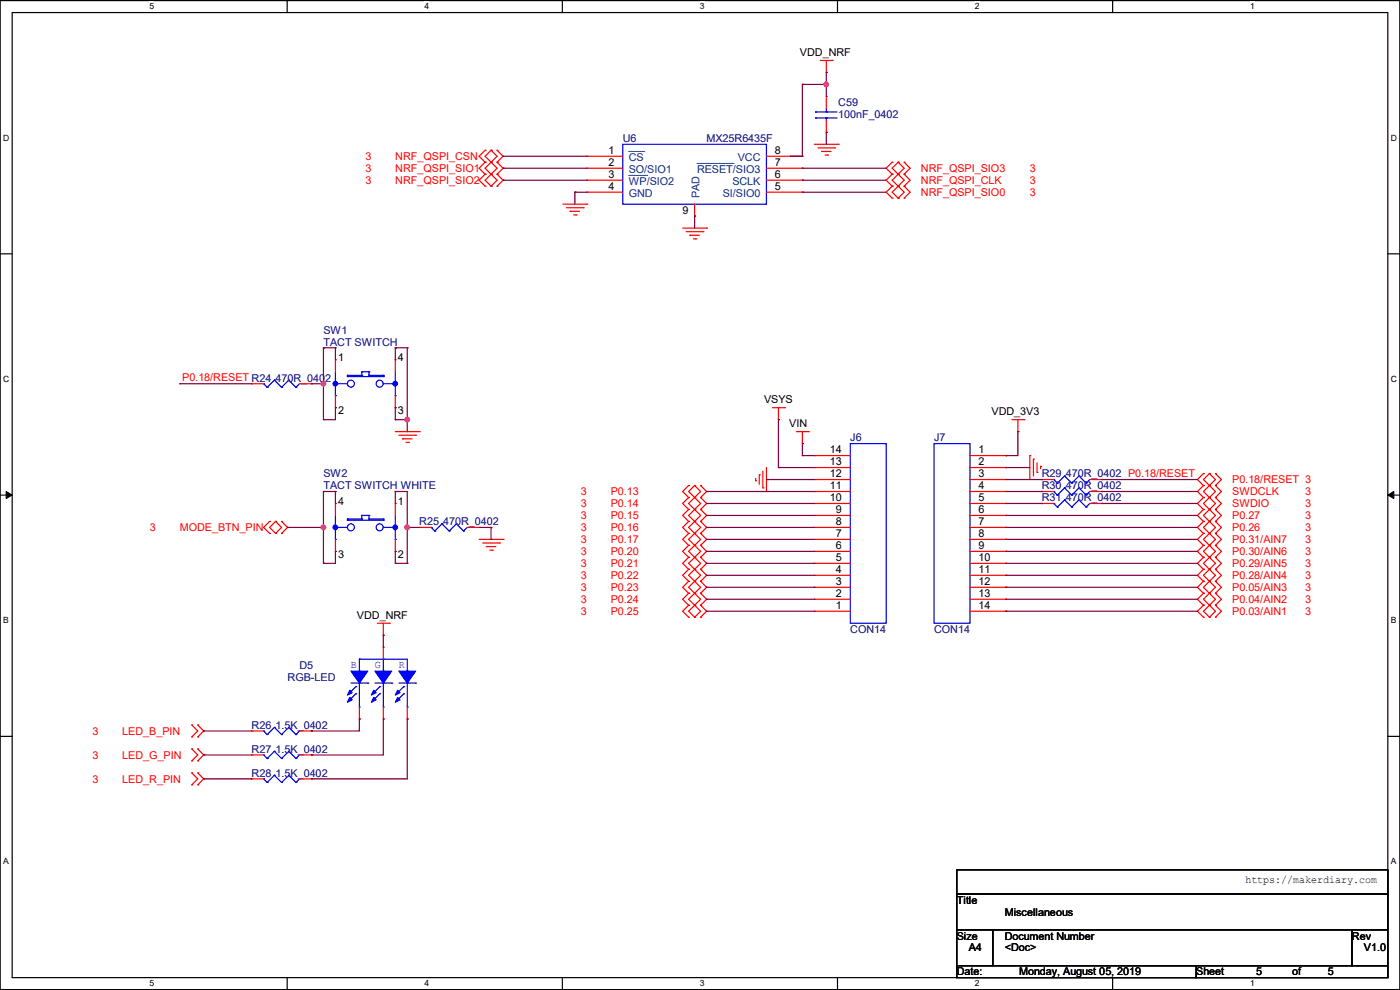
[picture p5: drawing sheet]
<svg xmlns="http://www.w3.org/2000/svg" width="297mm" height="210mm" viewBox="0 0 297 210" stroke-linecap="round" stroke-linejoin="round" font-family="sans-serif">
<path d="M0 .1h297v209.8h-297zM2.6 2.7h291.8v204.7h-291.8z" fill="none" stroke="#000" stroke-width=".25"/>
<g fill="#fff">
<path d="M31.7 .4h1v2h-1z"/>
<path d="M31.7 207.6h1v2h-1z"/>
</g>
<path d="M60.9 .1v2.6M60.9 207.4v2.5" fill="none" stroke="#000" stroke-width=".25"/>
<g fill="#fff">
<path d="M90.1 .4h1v2h-1z"/>
<path d="M90.1 207.6h1v2h-1z"/>
</g>
<path d="M119.3 .1v2.6M119.3 207.4v2.5" fill="none" stroke="#000" stroke-width=".25"/>
<g fill="#fff">
<path d="M148.5 .4h.9v2h-.9z"/>
<path d="M148.5 207.6h.9v2h-.9z"/>
</g>
<path d="M177.7 .1v2.6M177.7 207.4v2.5" fill="none" stroke="#000" stroke-width=".25"/>
<g fill="#fff">
<path d="M206.8 .4h1v2h-1z"/>
<path d="M206.8 207.6h1v2h-1z"/>
</g>
<path d="M236.1 .1v2.6M236.1 207.4v2.5" fill="none" stroke="#000" stroke-width=".25"/>
<g fill="#fff">
<path d="M265.2 .4h1v2h-1z"/>
<path d="M265.2 207.6h1v2h-1z"/>
<path d="M.7 28.2h1.2v2h-1.2z"/>
<path d="M295.1 28.2h1.2v2h-1.2z"/>
<path d="M.7 79.4h1.2v2h-1.2z"/>
<path d="M295.1 79.4h1.2v2h-1.2z"/>
</g>
<path d="M0 53.8h2.6M294.4 53.8h2.6" fill="none" stroke="#000" stroke-width=".25"/>
<g fill="#fff">
<path d="M.7 130.6h1.2v2h-1.2z"/>
<path d="M295.1 130.6h1.1v2h-1.1z"/>
</g>
<path d="M0 105h2.6M294.4 105h2.6" fill="none" stroke="#000" stroke-width=".25"/>
<path d="M1.3 104.3l1.3 .7-1.3 .7zM294.4 105l1.3-.7v1.4z" fill="#000" stroke="#000" stroke-width=".21"/>
<g fill="#fff">
<path d="M.7 181.8h1.2v2h-1.2z"/>
<path d="M295.1 181.8h1.1v2h-1.1z"/>
</g>
<path d="M0 156.2h2.6M294.4 156.2h2.6M203 184.5h91.4v5.1h-91.4zM203 189.6h91.4v7.6h-91.4zM203 197.2h7.6v7.7h-7.6zM210.6 197.2h76.2v7.7h-76.2zM286.8 197.2h7.6v7.7h-7.6zM203 204.9h50.8v2.5h-50.8zM253.8 204.9h40.6v2.5h-40.6z" fill="none" stroke="#000" stroke-width=".25"/>
<g fill="none" stroke="#f00" stroke-width=".25">
<path d="M174 12.8h2.6M175.3 15.4h.1M175.3 12.8v2.6M176.6 12.8h.1M102.9 31.9h.1M102.9 34.4h.1M102.9 37h.1M102.9 39.5h.1M102.9 31.9l-1.3 1.2 1.3 1.3M102.9 37l-1.3 1.2 1.3 1.3M102.9 34.4l-1.3 1.3 1.3 1.3M104.2 34.4h.1"/>
<path d="M104.2 31.9h.1M104.2 37h.1M104.2 39.5h.1M104.2 31.9l-1.3 1.2 2.6 2.6-2.6 2.5 1.3 1.3M104.2 31.9l1.3 1.2-2.6 2.6 2.6 2.5-1.3 1.3M105.5 31.9h.1M105.5 34.4h.1M105.5 37h.1M105.5 39.5h.1M105.5 37l1.2 1.2-1.2 1.3M105.5 31.9l1.2 1.2-1.2 1.3M105.5 34.4l1.2 1.3-1.2 1.3"/>
<path d="M124.5 33.1h.1M124.5 35.7h.1M124.5 38.2h.1M124.5 33.1h7.6M124.5 35.7h7.6M124.5 38.2h7.6M162.6 33.1h7.6M162.6 35.7h7.6M162.6 38.2h7.6M170.2 33.1h.1M170.2 35.7h.1M170.2 38.2h.1"/>
<path d="M172.8 30.6h5M173.5 31.4h3.6M174.3 32.1h.1M174.3 32.1h2M175 32.9h.6M175.3 28.1h.1M175.3 20.4h.1M175.3 20.4v2.6M175.3 25.5v2.6M175.6 32.9h.1M177.1 31.4h.1M177.8 30.6h.1"/>
<path d="M189.3 34.4h.1M189.3 37h.1M189.3 39.5h.1M189.3 34.4l-1.3 1.3 1.3 1.3M189.3 39.5l-1.3 1.3 1.3 1.2M189.3 37l-1.3 1.2 1.3 1.3M190.5 37h.1M190.5 34.4h.1M190.5 39.5h.1M190.5 34.4l-1.2 1.3 2.5 2.5-2.5 2.6 1.2 1.2M190.5 34.4l1.3 1.3-2.5 2.5 2.5 2.6-1.3 1.2M191.8 34.4h.1"/>
<path d="M191.8 37h.1M191.8 39.5h.1M191.8 39.5l1.3 1.3-1.3 1.2M191.8 34.4l1.3 1.3-1.3 1.3M191.8 37l1.3 1.2-1.3 1.3M119.4 43.3h5.1M120.2 44.1h3.5M120.9 44.8h.1M120.9 44.8h2.1M121.7 45.6h.5M122.2 45.6h.1M123.7 44.1h.1"/>
<path d="M124.5 43.3h.1M124.5 40.8h.1M124.5 40.8h7.6M144.8 48.4h5.1M145.6 49.1h3.5M146.3 49.9h.1M146.3 49.9h2.1M147.1 50.7h.5M147.4 45.8h.1M147.4 43.3v2.5M147.6 50.7h.1M149.1 49.1h.1"/>
<path d="M149.9 48.4h.1M162.6 40.8h7.6M170.2 40.8h.1M189.3 42h.1M190.5 42h.1M191.8 42h.1M71.2 76.3h.1M71.2 76.3v2.6M83.9 76.3h.1M83.9 76.3v2.6M53.4 81.4h.1M53.4 81.4h2.5"/>
<path d="M63.5 81.4h2.6M66.1 81.4h.1M71.2 86.5h.1M71.2 83.9v2.6M83.9 86.5h.1M83.9 91.6h5M83.9 83.9v2.6M84.6 92.3h3.6M85.4 93.1h.1M85.4 93.1h2M86.1 93.9h.6M86.7 93.9h.1"/>
<path d="M88.2 92.3h.1M88.9 91.6h.1M161.8 99.9v3.6M162.6 99.2v5.1M163.9 86.5h2.5M165.1 89h.1M165.1 86.5v2.5M166.4 86.5h.1M169 91.6h2.5M170.2 94.1h.1M170.2 91.6v2.5M171.5 91.6h.1"/>
<path d="M172.8 99.2h.1M172.8 96.6h.1M172.8 99.2h7.6M172.8 96.6h7.6M205.8 99.2h7.6M205.8 96.6h7.6M213.4 96.6h.1M213.4 99.2h.1M214.7 89h2.5M215.9 91.6h.1M215.9 89v2.6M217.2 89h.1"/>
<path d="M218.5 96.6h.1M218.5 96.6v5.1M219.2 97.4h.1M219.2 97.4v3.6M220 98.2v2M220.8 98.9h.1M220.8 98.9v.5M57.2 110.6h.1M57.2 113.2h.1M57.2 110.6l-1.3 1.3 1.3 1.3M58.5 113.2h.1M58.5 110.6h.1"/>
<path d="M58.5 110.6l-1.3 1.3 1.3 1.3M58.5 110.6l1.2 1.3-1.2 1.3M59.7 110.6h.1M59.7 113.2h.1M59.7 110.6l1.3 1.3-1.3 1.3M71.2 106.8h.1M71.2 117h.1M71.2 106.8v2.5M71.2 114.4v2.6M83.9 106.8h.1M83.9 117h.1M83.9 106.8v2.5"/>
<path d="M83.9 114.4v2.6M88.9 111.9h.1M88.9 111.9h2.6M99.1 111.9h2.5M101.6 111.9h.1M101.6 114.4h5.1M102.4 115.2h3.6M103.2 116h.1M103.2 116h2M103.9 116.7h.5M104.4 116.7h.1M106 115.2h.1"/>
<path d="M106.7 114.4h.1M146.1 118.2h.1M146.1 115.7h.1M146.1 113.2h.1M146.1 110.6h.1M146.1 108.1h.1M146.1 105.5h.1M146.1 103h.1M146.1 115.7l-1.3 1.3 1.3 1.2M146.1 118.2l-1.3 1.3 1.3 1.3M146.1 113.2l-1.3 1.2 1.3 1.3M146.1 110.6l-1.3 1.3 1.3 1.3"/>
<path d="M146.1 108.1l-1.3 1.2 1.3 1.3M146.1 105.5l-1.3 1.3 1.3 1.3M146.1 103l-1.3 1.3 1.3 1.2M147.4 118.2h.1M147.4 115.7h.1M147.4 113.2h.1M147.4 110.6h.1M147.4 108.1h.1M147.4 105.5h.1M147.4 103h.1M147.4 103l-1.3 1.3 2.5 2.5-2.5 2.5 2.5 2.6-2.5 2.5 2.5 2.6-2.5 2.5 2.5 2.5-2.5 2.6 2.5 2.5-2.5 2.6 1.3 1.2M147.4 103l1.2 1.3-2.5 2.5 2.5 2.5-2.5 2.6 2.5 2.5-2.5 2.6 2.5 2.5-2.5 2.5 2.5 2.6-2.5 2.5 2.5 2.6-1.2 1.2"/>
<path d="M148.6 118.2h.1M148.6 115.7h.1M148.6 113.2h.1M148.6 110.6h.1M148.6 108.1h.1M148.6 105.5h.1M148.6 103h.1M148.6 118.2l1.3 1.3-1.3 1.3M148.6 115.7l1.3 1.3-1.3 1.2M148.6 113.2l1.3 1.2-1.3 1.3M148.6 110.6l1.3 1.3-1.3 1.3M148.6 108.1l1.3 1.2-1.3 1.3"/>
<path d="M148.6 105.5l1.3 1.3-1.3 1.3M148.6 103l1.3 1.3-1.3 1.2M160.3 102h.1M160.3 101.5v.5M161.1 100.7h.1M161.1 100.7v2M161.8 103.5h.1M162.6 104.3h.1M172.8 119.5h.1M172.8 117h.1M172.8 114.4h.1M172.8 111.9h.1"/>
<path d="M172.8 109.3h.1M172.8 106.8h.1M172.8 104.3h.1M172.8 101.7h.1M172.8 114.4h7.6M172.8 106.8h7.6M172.8 101.7h7.6M172.8 119.5h7.6M172.8 117h7.6M172.8 111.9h7.6M172.8 109.3h7.6M172.8 104.3h7.6"/>
<path d="M205.8 114.4h7.6M205.8 106.8h7.6M205.8 101.7h7.6M205.8 119.5h7.6M205.8 117h7.6M205.8 111.9h7.6M205.8 109.3h7.6M205.8 104.3h7.6M213.4 101.7h.1M213.4 104.3h.1M213.4 106.8h.1M213.4 109.3h.1"/>
<path d="M213.4 111.9h.1M213.4 114.4h.1M213.4 117h.1M213.4 119.5h.1M220 100.2h.1M221 106.8h.1M221 101.7h.1M221 104.3h.1M221 106.8h2.6M221 101.7h2.6M221 104.3h2.6M231.2 106.8h2.5"/>
<path d="M231.2 101.7h2.5M231.2 104.3h2.5M233.7 106.8h.1M233.7 101.7h.1M233.7 104.3h.1M255.3 118.2h.1M255.3 115.7h.1M255.3 113.2h.1M255.3 110.6h.1M255.3 108.1h.1M255.3 105.5h.1M255.3 103h.1"/>
<path d="M255.3 100.5h.1M255.3 118.2l-1.3 1.3 1.3 1.3M255.3 113.2l-1.3 1.2 1.3 1.3M255.3 115.7l-1.3 1.3 1.3 1.2M255.3 110.6l-1.3 1.3 1.3 1.3M255.3 108.1l-1.3 1.2 1.3 1.3M255.3 105.5l-1.3 1.3 1.3 1.3M255.3 103l-1.3 1.3 1.3 1.2M255.3 100.5l-1.3 1.2 1.3 1.3M256.6 118.2h.1M256.6 115.7h.1M256.6 113.2h.1"/>
<path d="M256.6 110.6h.1M256.6 108.1h.1M256.6 105.5h.1M256.6 103h.1M256.6 100.5h.1M256.6 100.5l1.3 1.2-2.6 2.6 2.6 2.5-2.6 2.5 2.6 2.6-2.6 2.5 2.6 2.6-2.6 2.5 2.6 2.5-2.6 2.6 2.6 2.5-2.6 2.6 1.3 1.2M256.6 100.5l-1.3 1.2 2.6 2.6-2.6 2.5 2.6 2.5-2.6 2.6 2.6 2.5-2.6 2.6 2.6 2.5-2.6 2.5 2.6 2.6-2.6 2.5 2.6 2.6-1.3 1.2M257.9 118.2h.1M257.9 115.7h.1M257.9 113.2h.1M257.9 110.6h.1M257.9 108.1h.1"/>
<path d="M257.9 105.5h.1M257.9 103h.1M257.9 100.5h.1M257.9 118.2l1.2 1.3-1.2 1.3M257.9 115.7l1.2 1.3-1.2 1.2M257.9 113.2l1.2 1.2-1.2 1.3M257.9 110.6l1.2 1.3-1.2 1.3M257.9 108.1l1.2 1.2-1.2 1.3M257.9 105.5l1.2 1.3-1.2 1.3M257.9 103l1.2 1.3-1.2 1.2M257.9 100.5l1.2 1.2-1.2 1.3M80.1 132.2h2.5"/>
<path d="M81.3 134.7h.1M81.3 137.3h.1M81.3 132.2v2.5M81.3 137.3v2.5M82.6 132.2h.1M146.1 128.4h.1M146.1 130.9h.1M146.1 125.9h.1M146.1 123.3h.1M146.1 120.8h.1M146.1 128.4l-1.3 1.3 1.3 1.2M146.1 123.3l-1.3 1.3 1.3 1.3"/>
<path d="M146.1 125.9l-1.3 1.2 1.3 1.3M146.1 120.8l-1.3 1.2 1.3 1.3M147.4 130.9h.1M147.4 128.4h.1M147.4 125.9h.1M147.4 123.3h.1M147.4 120.8h.1M148.6 128.4h.1M148.6 130.9h.1M148.6 125.9h.1M148.6 123.3h.1M148.6 120.8h.1"/>
<path d="M148.6 123.3l1.3 1.3-1.3 1.3M148.6 128.4l1.3 1.3-1.3 1.2M148.6 120.8l1.3 1.2-1.3 1.3M148.6 125.9l1.3 1.2-1.3 1.3M172.8 129.7h.1M172.8 127.1h.1M172.8 124.6h.1M172.8 122h.1M172.8 129.7h7.6M172.8 127.1h7.6M172.8 124.6h7.6M172.8 122h7.6"/>
<path d="M205.8 129.7h7.6M205.8 127.1h7.6M205.8 124.6h7.6M205.8 122h7.6M213.4 122h.1M213.4 124.6h.1M213.4 127.1h.1M213.4 129.7h.1M255.3 128.4h.1M255.3 130.9h.1M255.3 125.9h.1M255.3 123.3h.1"/>
<path d="M255.3 120.8h.1M255.3 128.4l-1.3 1.3 1.3 1.2M255.3 123.3l-1.3 1.3 1.3 1.3M255.3 125.9l-1.3 1.2 1.3 1.3M255.3 120.8l-1.3 1.2 1.3 1.3M256.6 130.9h.1M256.6 128.4h.1M256.6 125.9h.1M256.6 123.3h.1M256.6 120.8h.1M257.9 128.4h.1M257.9 130.9h.1"/>
<path d="M257.9 125.9h.1M257.9 123.3h.1M257.9 120.8h.1M257.9 123.3l1.2 1.3-1.2 1.3M257.9 128.4l1.2 1.3-1.2 1.2M257.9 120.8l1.2 1.2-1.2 1.3M257.9 125.9l1.2 1.2-1.2 1.3M40.7 156.3h.1M40.7 153.8h.1M40.7 158.9h.1M40.7 153.8l1.3 1.3-1.3 1.2M40.7 158.9l1.3 1.2-1.3 1.3"/>
<path d="M42 153.8h.1M42 156.3h.1M42 158.9h.1M42 153.8l1.2 1.3-1.2 1.2M42 158.9l1.2 1.2-1.2 1.3M53.4 155.1h.1M53.4 155.1h2.5M63.5 155.1h2.6M66.1 155.1h.1M76.2 152.5h.1M76.2 150v2.5M81.3 152.5h.1"/>
<path d="M81.3 150v2.5M86.4 152.5h.1M86.4 150v2.5M40.7 161.4h.1M40.7 166.5h.1M40.7 164h.1M40.7 164l1.3 1.2-1.3 1.3M42 161.4h.1M42 164h.1M42 166.5h.1M42 164l1.2 1.2-1.2 1.3M53.4 165.2h.1"/>
<path d="M53.4 160.1h.1M53.4 165.2h2.5M53.4 160.1h2.5M63.5 165.2h2.6M63.5 160.1h2.6M66.1 165.2h.1M66.1 160.1h.1"/>
</g>
<g fill="none" stroke="#00f" stroke-width=".25">
<path d="M132.1 30.6h30.5v12.7h-30.5zM173 23.7h.1M173 25h.1M173 23.7h4.6M173 25h4.6M175.3 25h.1M175.3 23.7h.1M175.3 23v.7M175.3 25v.5M71.2 78.9v5M73.7 79.6h.1M73.7 79.9h.1"/>
<path d="M73.7 79.6v.3M73.7 79.9h7.6M73.7 79.6h3.1M76.8 78.9h.1M76.8 79.6h.1M76.8 78.9v.7M76.8 78.9h1.5M78.3 79.6h.1M78.3 78.9h.1M78.3 78.9v.7M78.3 79.6h3M81.3 79.9h.1"/>
<path d="M81.3 79.6h.1M81.3 79.6v.3M83.9 78.9v5M55.9 81.4h.1M55.9 81.4l.8 .8M56.7 82.2h.1M58.2 80.6h.1M58.2 80.6l1.5 1.6M58.2 80.6l-1.5 1.6M59.7 82.2h.1M61.3 80.6h.1M61.3 80.6l1.5 1.6"/>
<path d="M61.3 80.6l-1.6 1.6M62.8 82.2h.1M63.5 81.4l-.7 .8M71.2 81.4h.1M71.2 83.9h.1M71.2 81.4h2.5M81.3 81.4h2.6M83.9 81.4h.1M83.9 83.9h.1M180.4 94.1h7.6v38.1h-7.6zM198.2 94.1h7.6v38.1h-7.6zM71.2 111.9h.1"/>
<path d="M71.2 114.4h.1M71.2 111.9h2.5M71.2 109.3v5.1M73.7 110.4h.1M73.7 110.1h.1M73.7 110.4h7.6M73.7 110.1v.3M73.7 110.1h3.1M76.8 110.1h.1M76.8 109.3h.1M76.8 109.3v.8M76.8 109.3h1.5"/>
<path d="M78.3 109.3h.1M78.3 110.1h.1M78.3 110.1h3M78.3 109.3v.8M81.3 110.1h.1M81.3 110.4h.1M81.3 110.1v.3M81.3 111.9h2.6M83.9 111.9h.1M83.9 114.4h.1M83.9 109.3v5.1M91.5 111.9h.1"/>
<path d="M91.5 111.9l.7 .7M92.2 112.6h.1M93.8 111.1h.1M93.8 111.1l1.5 1.5M93.8 111.1l-1.6 1.5M95.3 112.6h.1M96.8 111.1h.1M96.8 111.1l1.5 1.5M96.8 111.1l-1.5 1.5M98.3 112.6h.1M99.1 111.9l-.8 .7M223.6 106.8h.1"/>
<path d="M223.6 101.7h.1M223.6 104.3h.1M223.6 106.8l.7 .8M223.6 101.7l.7 .8M223.6 104.3l.7 .7M224.3 107.6h.1M224.3 102.5h.1M224.3 105h.1M225.8 106h.1M225.8 101h.1M225.8 103.5h.1M225.8 106l1.6 1.6"/>
<path d="M225.8 106l-1.5 1.6M225.8 101l1.6 1.5M225.8 101l-1.5 1.5M225.8 103.5l1.6 1.5M225.8 103.5l-1.5 1.5M227.4 107.6h.1M227.4 102.5h.1M227.4 105h.1M228.9 106h.1M228.9 101h.1M228.9 103.5h.1M228.9 106l1.5 1.6"/>
<path d="M228.9 106l-1.5 1.6M228.9 101l1.5 1.5M228.9 101l-1.5 1.5M228.9 103.5l1.5 1.5M228.9 103.5l-1.5 1.5M230.4 107.6h.1M230.4 102.5h.1M230.4 105h.1M231.2 106.8l-.8 .8M231.2 101.7l-.8 .8M231.2 104.3l-.8 .7M76.2 139.8h.1"/>
<path d="M76.2 139.8h10.2v2.6M76.2 139.8v2.6M81.3 139.8h.1M81.3 139.8v2.6M55.9 155.1h.1M55.9 155.1l.8 .7M56.7 155.8h.1M58.2 154.3h.1M58.2 159.4h.1M58.2 154.3l1.5 1.5M58.2 154.3l-1.5 1.5M58.2 159.4l1.5 1.5"/>
<path d="M58.2 159.4l-1.5 1.5M59.7 155.8h.1M61.3 154.3h.1M61.3 159.4h.1M61.3 154.3l1.5 1.5M61.3 154.3l-1.6 1.5M61.3 159.4l1.5 1.5M61.3 159.4l-1.6 1.5M62.8 155.8h.1M63.5 155.1l-.7 .7M74.5 144.9h3.5M75.5 145.7h.1"/>
<path d="M75.5 147.2h.1M75.5 145.7l-1.5 1.5M75.5 147.2l-1.5 1.5M76.2 142.4h.1M76.2 150h.1M76.2 144.9v5.1M78 144.9h.1M79.5 144.9h3.6M80.6 145.7h.1M80.6 147.2h.1M80.6 145.7l-1.6 1.5M80.6 147.2l-1.6 1.5"/>
<path d="M81.3 142.4h.1M81.3 150h.1M81.3 144.9v5.1M83.1 144.9h.1M84.6 144.9h3.6M85.6 145.7h.1M85.6 147.2h.1M85.6 145.7l-1.5 1.5M85.6 147.2l-1.5 1.5M86.4 142.4h.1M86.4 150h.1M86.4 144.9v5.1"/>
<path d="M88.2 144.9h.1M55.9 165.2h.1M55.9 160.1h.1M55.9 165.2l.8 .8M55.9 160.1l.8 .8M56.7 166h.1M56.7 160.9h.1M58.2 164.5h.1M58.2 164.5l1.5 1.5M58.2 164.5l-1.5 1.5M59.7 166h.1M59.7 160.9h.1"/>
<path d="M61.3 164.5h.1M61.3 164.5l1.5 1.5M61.3 164.5l-1.6 1.5M62.8 166h.1M62.8 160.9h.1M63.5 165.2l-.7 .8M63.5 160.1l-.7 .8"/>
<circle cx="74.4" cy="81.4" r=".74"/>
<circle cx="80.5" cy="81.4" r=".74"/>
<circle cx="74.4" cy="111.9" r=".74"/>
<circle cx="80.5" cy="111.9" r=".74"/>
</g>
<g fill="#00f" stroke="#00f" stroke-width=".25">
<path d="M84.6 142.4h3.6l-1.8 2.5z" fill-rule="evenodd"/>
<path d="M84.4 148l.5 .5-1 .5z" fill-rule="evenodd"/>
<path d="M84.4 146.4l.5 .5-1 .5z" fill-rule="evenodd"/>
<path d="M79.3 146.4l.5 .5-1 .5z" fill-rule="evenodd"/>
<path d="M79.5 142.4h3.6l-1.8 2.5z" fill-rule="evenodd"/>
<path d="M79.3 148l.5 .5-1 .5z" fill-rule="evenodd"/>
<path d="M74.2 146.4l.5 .5-1 .5z" fill-rule="evenodd"/>
<path d="M74.5 142.4h3.5l-1.8 2.5z" fill-rule="evenodd"/>
<path d="M74.2 148l.5 .5-1 .5z" fill-rule="evenodd"/>
<circle cx="71.1" cy="111.9" r=".49"/>
<circle cx="83.8" cy="111.9" r=".49"/>
<circle cx="83.8" cy="81.4" r=".49"/>
<circle cx="71.1" cy="81.4" r=".49"/>
</g>
<path d="M133.4 32.1h3.2M133.4 37.2h3.8M136.6 32.1h.1M137.2 37.2h.1M147.9 34.7h7.6M155.5 34.7h.1" fill="none" stroke="#004080" stroke-width=".21"/>
<g fill="none" stroke="#800040" stroke-width=".25">
<path d="M170.2 17.9h.1M170.2 17.9v15.2h-2.5M170.2 17.9h5.1M175.3 17.9h.1M175.3 15.4h.1M175.3 15.4v5M106.7 33.1h.1M106.7 35.7h.1M106.7 38.2h.1M106.7 38.2h17.8M106.7 35.7h17.8M106.7 33.1h17.8"/>
<path d="M167.7 33.1h.1M170.2 38.2h.1M170.2 35.7h.1M170.2 38.2h17.8M170.2 35.7h17.8M175.3 28.1h.1M175.3 28.1v2.5M122 40.8h.1M122 40.8h2.5M122 40.8v2.5M147.4 45.8h.1M147.4 45.8v2.6"/>
<path d="M170.2 40.8h.1M170.2 40.8h17.8M68.6 73.8h.1M68.6 73.8v15.2M68.6 73.8h2.6M71.2 73.8h.1M71.2 73.8v2.5M83.9 73.8h.1M83.9 73.8v2.5M83.9 73.8h2.5M86.4 73.8h.1M86.4 73.8v17.8"/>
<path d="M38.1 81.4h.1M38.1 81.4h15.3M66.1 81.4h.1M66.1 81.4h2.5M68.6 81.4h.1M68.6 89h.1M71.2 86.5h.1M71.2 86.5v2.5h-2.6M83.9 86.5h.1M83.9 89h.1M83.9 86.5v2.5M83.9 89h2.5"/>
<path d="M86.4 89h.1M165.1 99.2h.1M165.1 89h.1M165.1 99.2h7.7M165.1 89v10.2M170.2 96.6h.1M170.2 94.1h.1M170.2 94.1v2.5M170.2 96.6h2.6M213.4 96.6h.1M213.4 99.2h.1M213.4 99.2h5.1"/>
<path d="M215.9 91.6h.1M215.9 91.6v5h-2.5M61 111.9h.1M61 111.9h7.6M68.6 104.3h.1M68.6 111.9h.1M68.6 119.5h.1M68.6 104.3h2.6M68.6 104.3v15.2M71.2 104.3h.1M71.2 117h.1M71.2 104.3v2.5"/>
<path d="M71.2 117v2.5h-2.6M83.9 104.3h.1M83.9 117h.1M83.9 119.5h.1M83.9 104.3h2.5v15.2M83.9 104.3v2.5M83.9 117v2.5M83.9 119.5h2.5M86.4 111.9h.1M86.4 119.5h.1M86.4 111.9h2.5M101.6 111.9h2.6"/>
<path d="M104.2 111.9h.1M104.2 114.4h.1M104.2 111.9v2.5M149.9 106.8h.1M149.9 109.3h.1M149.9 111.9h.1M149.9 114.4h.1M149.9 117h.1M149.9 119.5h.1M149.9 104.3h.1M149.9 104.3h22.9M149.9 106.8h22.9"/>
<path d="M149.9 119.5h22.9M149.9 109.3h22.9M149.9 111.9h22.9M149.9 114.4h22.9M149.9 117h22.9M162.6 101.7h.1M162.6 101.7h10.2M213.4 109.3h.1M213.4 111.9h.1M213.4 114.4h.1M213.4 117h.1M213.4 119.5h.1"/>
<path d="M213.4 101.7h7.6M213.4 104.3h7.6M213.4 106.8h7.6M213.4 119.5h40.6M213.4 109.3h40.6M213.4 111.9h40.6M213.4 114.4h40.6M213.4 117h40.6M221 101.7h.1M221 104.3h.1M221 106.8h.1M233.7 101.7h.1"/>
<path d="M233.7 104.3h.1M233.7 106.8h.1M233.7 101.7h20.3M233.7 104.3h20.3M233.7 106.8h20.3M81.3 134.7h.1M81.3 134.7v2.6M149.9 122h.1M149.9 124.6h.1M149.9 127.1h.1M149.9 129.7h.1M149.9 122h22.9"/>
<path d="M149.9 124.6h22.9M149.9 127.1h22.9M149.9 129.7h22.9M213.4 122h.1M213.4 124.6h.1M213.4 127.1h.1M213.4 129.7h.1M213.4 122h40.6M213.4 124.6h40.6M213.4 127.1h40.6M213.4 129.7h40.6M43.2 155.1h.1"/>
<path d="M43.2 155.1h10.2M66.1 155.1h.1M76.2 152.5h.1M76.2 152.5v2.6h-10.1M81.3 152.5h.1M81.3 152.5v7.6h-15.2M86.4 152.5h.1M86.4 152.5v12.7h-20.3M43.2 160.1h.1M43.2 165.2h.1M43.2 160.1h10.2M43.2 165.2h10.2"/>
<path d="M66.1 160.1h.1M66.1 165.2h.1"/>
</g>
<g fill="#f0f" stroke="#f0f" stroke-width=".25">
<circle cx="175.3" cy="17.9" r=".49"/>
<circle cx="86.4" cy="111.9" r=".49"/>
<circle cx="68.6" cy="111.9" r=".49"/>
<circle cx="86.4" cy="89" r=".49"/>
<circle cx="68.6" cy="81.4" r=".49"/>
</g>
<g font-size="2.3">
<text x="169.7" y="11.9">VDD_NRF</text>
<text x="129.1" y="32.6">1</text>
<text x="129.1" y="35.1">2</text>
<text x="164.4" y="32.6">8</text>
<text x="164.4" y="35.1">7</text>
<text x="129.1" y="37.7">3</text>
<text x="129.1" y="40.2">4</text>
<text x="164.4" y="37.7">6</text>
<text x="164.4" y="40.2">5</text>
<text x="144.8" y="45.4">9</text>
<text x="71.7" y="76.6">1</text>
<text x="84.4" y="76.6">4</text>
<text x="71.7" y="87.8">2</text>
<text x="84.4" y="87.8">3</text>
<text x="162.1" y="85.5">VSYS</text>
<text x="210.4" y="88.1">VDD_3V3</text>
<text x="167.4" y="90.6">VIN</text>
<text x="176.1" y="101.2">12</text>
<text x="176.1" y="98.6">13</text>
<text x="176.1" y="96.1">14</text>
<text x="207.6" y="96.1">1</text>
<text x="207.6" y="98.6">2</text>
<text x="207.6" y="101.2">3</text>
<text x="71.7" y="107.1">4</text>
<text x="84.4" y="107.1">1</text>
<text x="176.1" y="106.3">10</text>
<text x="176.1" y="103.7">11</text>
<text x="207.6" y="103.7">4</text>
<text x="207.6" y="106.3">5</text>
<text x="177.3" y="113.9">7</text>
<text x="177.3" y="111.3">8</text>
<text x="177.3" y="108.8">9</text>
<text x="207.6" y="108.8">6</text>
<text x="207.6" y="111.3">7</text>
<text x="207.6" y="113.9">8</text>
<text x="71.7" y="118.3">3</text>
<text x="84.4" y="118.3">2</text>
<text x="177.3" y="119">5</text>
<text x="177.3" y="116.4">6</text>
<text x="207.6" y="116.4">9</text>
<text x="207.6" y="119">10</text>
<text x="177.3" y="124">3</text>
<text x="177.3" y="121.5">4</text>
<text x="207.6" y="121.5">11</text>
<text x="207.6" y="124">12</text>
<text x="75.7" y="131.2">VDD_NRF</text>
<text x="177.3" y="129.1">1</text>
<text x="177.3" y="126.6">2</text>
<text x="207.6" y="126.6">13</text>
<text x="207.6" y="129.1">14</text>
<text x="203" y="191.7">Title</text>
<text x="264.2" y="187.4">https://makerdiary.com</text>
<text x="213.2" y="194.2">Miscellaneous</text>
<text x="203" y="199.3">Size</text>
<text x="205.5" y="201.8">A4</text>
<text x="213.1" y="199.3">Document Number</text>
<text x="213.2" y="201.8">&lt;Doc&gt;</text>
<text x="286.8" y="199.3">Rev</text>
<text x="289.4" y="201.8">V1.0</text>
<text x="203" y="206.9">Date:</text>
<text x="216.2" y="206.9">Monday, August 05, 2019</text>
<text x="253.8" y="206.9">Sheet</text>
<text x="266.5" y="206.9">5</text>
<text x="274.1" y="206.9">of</text>
<text x="281.7" y="206.9">5</text>
</g>
<g font-size="2.3" fill="#000080">
<text x="177.8" y="22.5">C59</text>
<text x="177.8" y="25.1">100nF_0402</text>
<text x="132.1" y="30.1">U6</text>
<text x="149.9" y="30.1">MX25R6435F</text>
<text x="68.6" y="70.8">SW1</text>
<text x="68.6" y="73.3">TACT SWITCH</text>
<text x="180.4" y="93.6">J6</text>
<text x="198.2" y="93.6">J7</text>
<text x="68.6" y="101.3">SW2</text>
<text x="221" y="101.3">R29 470R_0402 P0.18/RESET</text>
<text x="68.6" y="103.8">TACT SWITCH WHITE</text>
<text x="221" y="106.3">R31 470R_0402</text>
<text x="221" y="103.8">R30 470R_0402</text>
<text x="88.9" y="111.4">R25 470R_0402</text>
<text x="180.4" y="134.3">CON14</text>
<text x="198.2" y="134.3">CON14</text>
<text x="63.5" y="141.9">D5</text>
<text x="61" y="144.4">RGB-LED</text>
<text x="53.4" y="154.6">R26 1.5K_0402</text>
<text x="53.4" y="159.7">R27 1.5K_0402</text>
<text x="53.4" y="164.8">R28 1.5K_0402</text>
</g>
<g font-size="2.3" fill="#f00">
<text x="77.5" y="34">3</text>
<text x="83.9" y="34">NRF_QSPI_CSN</text>
<text x="77.5" y="36.5">3</text>
<text x="77.5" y="39">3</text>
<text x="83.9" y="36.5">NRF_QSPI_SIO1</text>
<text x="83.9" y="39">NRF_QSPI_SIO2</text>
<text x="195.4" y="36.5">NRF_QSPI_SIO3</text>
<text x="195.4" y="39">NRF_QSPI_CLK</text>
<text x="195.4" y="41.6">NRF_QSPI_SIO0</text>
<text x="218.5" y="36.5">3</text>
<text x="218.5" y="39">3</text>
<text x="218.5" y="41.6">3</text>
<text x="38.7" y="80.9">P0.18/RESET R24 470R_0402</text>
<text x="123.2" y="107.6">3</text>
<text x="123.2" y="105.1">3</text>
<text x="129.6" y="107.6">P0.14</text>
<text x="129.6" y="105.1">P0.13</text>
<text x="261.4" y="107.6">SWDIO</text>
<text x="261.4" y="105.1">SWDCLK</text>
<text x="261.4" y="102.5">P0.18/RESET 3</text>
<text x="276.9" y="107.6">3</text>
<text x="276.9" y="105.1">3</text>
<text x="31.8" y="112.7">3</text>
<text x="38.1" y="112.7">MODE_BTN_PIN</text>
<text x="123.2" y="112.7">3</text>
<text x="123.2" y="110.2">3</text>
<text x="129.6" y="112.7">P0.16</text>
<text x="129.6" y="110.2">P0.15</text>
<text x="261.4" y="112.7">P0.26</text>
<text x="261.4" y="110.2">P0.27</text>
<text x="276.9" y="112.7">3</text>
<text x="276.9" y="110.2">3</text>
<text x="123.2" y="117.8">3</text>
<text x="123.2" y="115.2">3</text>
<text x="129.6" y="117.8">P0.20</text>
<text x="129.6" y="115.2">P0.17</text>
<text x="261.4" y="117.8">P0.30/AIN6</text>
<text x="261.4" y="115.2">P0.31/AIN7</text>
<text x="276.9" y="117.8">3</text>
<text x="276.9" y="115.2">3</text>
<text x="123.2" y="125.4">3</text>
<text x="123.2" y="122.9">3</text>
<text x="123.2" y="120.3">3</text>
<text x="129.6" y="125.4">P0.23</text>
<text x="129.6" y="122.9">P0.22</text>
<text x="129.6" y="120.3">P0.21</text>
<text x="261.4" y="125.4">P0.05/AIN3</text>
<text x="261.4" y="122.9">P0.28/AIN4</text>
<text x="261.4" y="120.3">P0.29/AIN5</text>
<text x="276.9" y="125.4">3</text>
<text x="276.9" y="122.9">3</text>
<text x="276.9" y="120.3">3</text>
<text x="123.2" y="130.5">3</text>
<text x="123.2" y="127.9">3</text>
<text x="129.6" y="130.5">P0.25</text>
<text x="129.6" y="127.9">P0.24</text>
<text x="261.4" y="130.5">P0.03/AIN1</text>
<text x="261.4" y="127.9">P0.04/AIN2</text>
<text x="276.9" y="130.5">3</text>
<text x="276.9" y="127.9">3</text>
<text x="19.6" y="155.9">3</text>
<text x="26" y="155.9">LED_B_PIN</text>
<text x="19.6" y="160.9">3</text>
<text x="26" y="160.9">LED_G_PIN</text>
<text x="19.6" y="166">3</text>
<text x="26" y="166">LED_R_PIN</text>
</g>
<g font-size="2.3" fill="#004080">
<text x="133.4" y="34.2">CS</text>
<text x="156.5" y="34.2">VCC</text>
<text x="133.4" y="36.7">SO/SIO1</text>
<text x="133.4" y="39.3">WP/SIO2</text>
<text x="133.4" y="41.8">GND</text>
<text x="147.9" y="36.7">RESET/SIO3</text>
<text x="153.3" y="41.8">SI/SIO0</text>
<text x="155.4" y="39.3">SCLK</text>
<text x="148.4" y="42" transform="rotate(-90 148.4 42)">PAD</text>
</g>
<g font-size="2.3" fill="#00f">
<text x="74.5" y="141.7">B</text>
<text x="79.5" y="141.7">G</text>
<text x="84.6" y="141.7">R</text>
</g>
<g font-size="1.8">
<text x="31.7" y="2">5</text>
<text x="90.1" y="2">4</text>
<text x="148.5" y="2">3</text>
<text x="206.8" y="2">2</text>
<text x="265.2" y="2">1</text>
<text x=".7" y="29.8">D</text>
<text x="295.1" y="29.8">D</text>
<text x=".7" y="81">C</text>
<text x="295.1" y="81">C</text>
<text x=".7" y="132.2">B</text>
<text x="295.1" y="132.2">B</text>
<text x=".7" y="183.4">A</text>
<text x="295.1" y="183.4">A</text>
<text x="31.7" y="209.3">5</text>
<text x="90.1" y="209.3">4</text>
<text x="148.5" y="209.3">3</text>
<text x="206.8" y="209.3">2</text>
<text x="265.2" y="209.3">1</text>
</g>
</svg>
